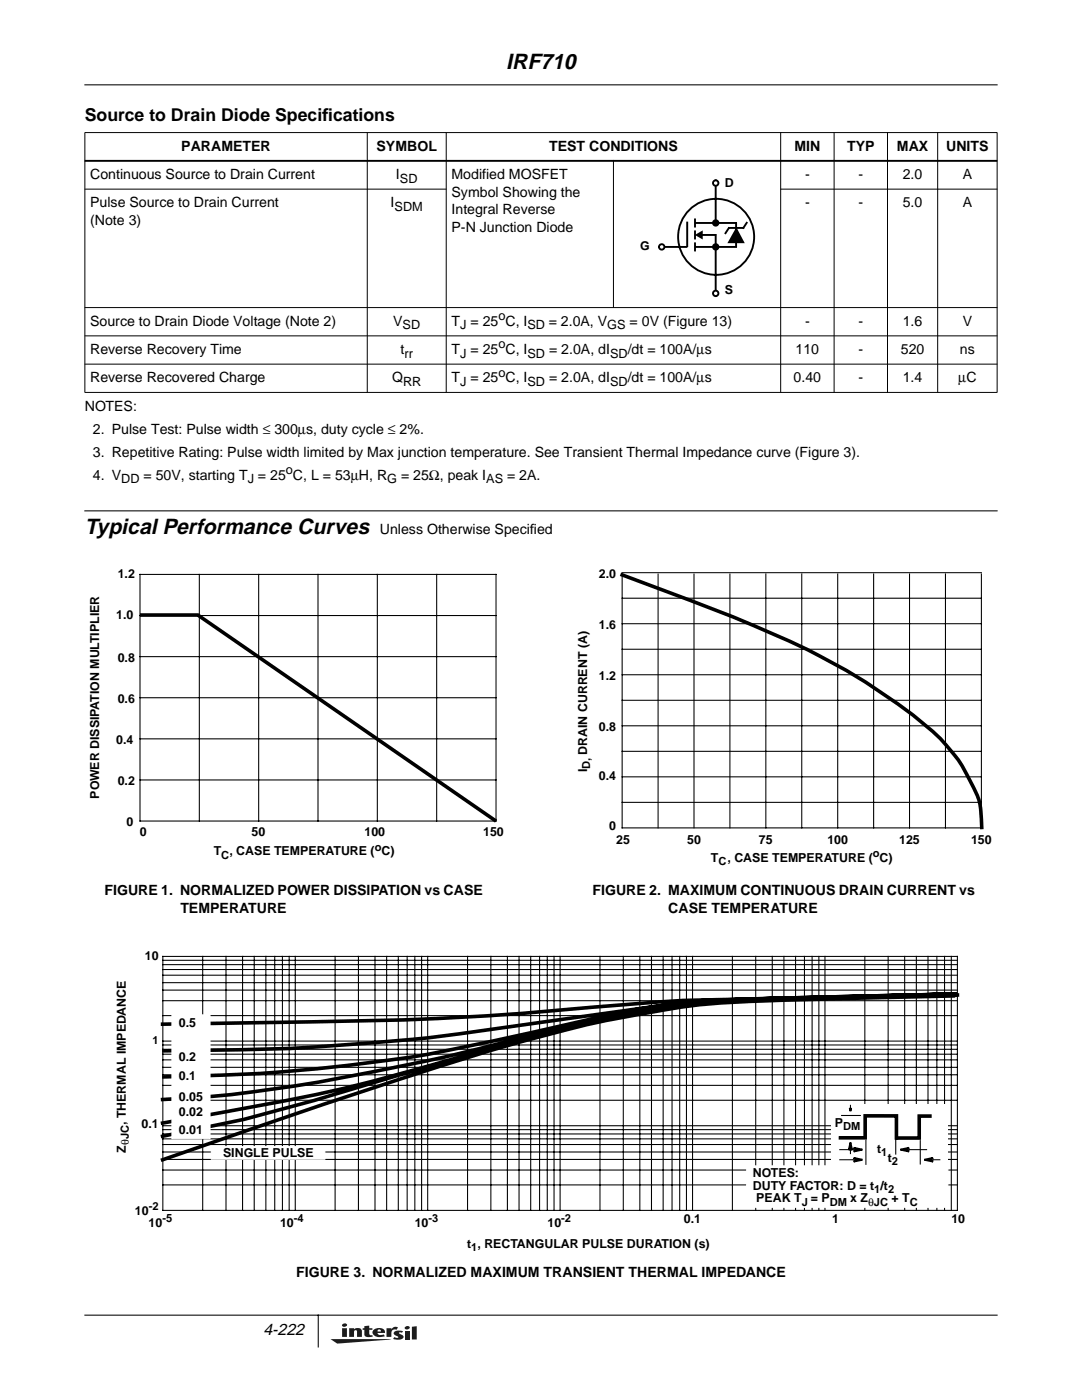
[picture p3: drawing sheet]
<svg xmlns="http://www.w3.org/2000/svg" width="216mm" height="279mm" viewBox="0 0 216 279" stroke-linecap="round" stroke-linejoin="round" font-family="sans-serif">
<path d="M16.9 16.9h182.1M16.9 262.5h182.1M63.5 262.5v6.3" fill="none" stroke="#000" stroke-width=".21"/>
<path d="M65.9 264.1h17.3v4.1h-17.3z" fill-rule="evenodd" fill="#fff"/>
<g fill="#231f20">
<path d="M80.8 264.8a.55 .55 0 0 1 1 .2 .55 .55 0 0 1-.5 .3 .55 .55 0 0 1-.6-.3z"/>
<path d="M65.9 267.2l12.2 .1-10.8 .8z"/>
<path d="M77.1 265.1h1v.2a.93 .93 0 0 1 1.3-.4l-.3 .5a.67 .67 0 0 0-.7 0 .67 .67 0 0 0-.3 .7v.7h-1z"/>
<path d="M69.7 265.1h.9v.2a.96 .96 0 0 1 1.6 .4v1.1h-1v-1.1l-.2-.2-.3 .1-.1 1.2h-.9z"/>
<path d="M72.7 264.7l1-.1v.5h.6v.3h-.6v.9l.3 .2 .3-.1 .1 .3-.6 .1a.87 .87 0 0 1-1.1-.5v-.9h-.3v-.3h.3z"/>
<path d="M80.8 265.6h.9v1.7h-.9z"/>
<path d="M82.2 264.8l1-.1v2.6h-1z"/>
<path d="M78.7 265.8l.6-.2 1.1 .1-.2 .3-.5-.1v.2a.74 .74 0 0 1 .8 .9 1.93 1.93 0 0 1-2.1 .2l.3-.3a.57 .57 0 0 0 .8 0l-.8-.5a.38 .38 0 0 1 0-.6z"/>
<path d="M68.3 265.1v1.7h.9v-1.7zM68.3 264.3l-.1 .2a.5 .5 0 0 0 .6 .3 .5 .5 0 0 0 .4-.5 .64 .64 0 0 0-.9 0z"/>
<path d="M74.5 265.4a.86 .86 0 0 0-.1 .9 .86 .86 0 0 0 .8 .5l1.6-.1-.3-.4-.3 .1a.61 .61 0 0 1-.9-.4h1.5a.93 .93 0 0 0-1.1-1l-.5 .1zM75.5 265.4h.4l.1 .3h-.7z"/>
</g>
<path d="M16.9 101.6h182.1v2.1h-182.1z" fill-rule="evenodd" fill="#fff"/>
<path d="M16.9 102h182.1z" fill="#fff" stroke="#000" stroke-width=".21"/>
<g fill="#000" stroke="#000" stroke-width=".2">
<path d="M16.9 37.7h72.2zM16.9 26.5h182.1zM155.7 37.7h43.3zM16.9 26.5v51.8zM73.3 26.4v52zM89 26.4v52zM122.4 31.9v29.5zM155.8 26.4v52zM166.4 26.4v52zM177.1 26.4v52zM187.1 26.4v52zM199 26.5v51.8z"/>
<path d="M16.9 61.4h182.1zM16.9 67h182.1zM16.9 72.7h182.1zM16.9 78.3h182.1z"/>
</g>
<path d="M16.9 32.1h182.1z" fill="#000" stroke="#000" stroke-width=".38"/>
<path d="M137.9 41.5a7.6 7.6 0 0 1 5-1.8v7.6v-7.6a7.6 7.6 0 0 1 7.3 9.7 7.6 7.6 0 0 1-11.4 4.2 7.6 7.6 0 0 1-.9-12.1z" fill="#fff"/>
<g fill="none" stroke="#000" stroke-width=".38">
<path d="M142.8 36v8.5M131.5 49.3h5.5M138.7 43.8v1.4M138.8 49.3h8.1M138.9 44.5h8M139 46.9l1-.6v1.2zM140.2 46.9h2.5M142.8 46.9v12.2M145.4 45.5l-.6 1M146.9 44.6v4.5"/>
<circle cx="142.8" cy="44.5" r=".54"/>
<circle cx="142.8" cy="49.3" r=".54"/>
<circle cx="142.9" cy="47.3" r="7.6"/>
</g>
<path d="M139 46.9l1-.6v1.2z" fill="#000"/>
<path d="M137.1 44.4v4.7zM138.7 46.2v1.4zM138.7 48.6v1.4zM146.9 45.7l1.4 2.6h-2.8zM145.5 45.5h2.8zM149 44.5l-.7 1z" fill="#000" stroke="#000" stroke-width=".38"/>
<path d="M142.3 44.2l.5-.3v.6v-.6a.55 .55 0 0 1 .5 .7 .55 .55 0 0 1-.7 .4 .55 .55 0 0 1-.3-.8zM142.3 49l.5-.3v.6v-.6a.55 .55 0 0 1 .5 .7 .55 .55 0 0 1-.7 .4 .55 .55 0 0 1-.3-.8z" fill="#000"/>
<path d="M142.5 36h.3v.5v-.5a.55 .55 0 0 1 .5 .7 .55 .55 0 0 1-.8 .2 .55 .55 0 0 1 0-.9z" fill="#fff"/>
<circle cx="142.8" cy="36.5" r=".54" fill="none" stroke="#000" stroke-width=".38"/>
<path d="M142.5 58.1l.3-.1v.6v-.6a.55 .55 0 0 1 .5 .7 .55 .55 0 0 1-.8 .3 .55 .55 0 0 1 0-.9z" fill="#fff"/>
<circle cx="142.8" cy="58.5" r=".54" fill="none" stroke="#000" stroke-width=".38"/>
<path d="M131.6 49l.4-.3v.6v-.6a.55 .55 0 0 1 .6 .7 .55 .55 0 0 1-.7 .4 .55 .55 0 0 1-.3-.8z" fill="#fff"/>
<g fill="none" stroke="#000" stroke-width=".38">
<path d="M170.1 231l1.7 .4-1.7 .3 .6-.3zM184.5 231.4l1.3-.3-.5 .3 .5 .3z"/>
<circle cx="132" cy="49.3" r=".54"/>
</g>
<g fill="none" stroke="#000" stroke-width=".21">
<path d="M27.9 114.6h71.1v49.3h-71.1zM39.8 114.6v49.3M51.6 114.6v49.3M63.5 114.6v49.3M75.3 114.6v49.3M87.1 114.6v49.3M124.1 114.3h71.7M124.1 114.6v50.6h71.7v-50.6M124.1 119.4h71.7M131.3 114.6v50.6M138.5 114.6v50.6M145.6 114.6v50.6"/>
<path d="M152.8 114.6v50.6M160 114.6v50.6M167.2 114.6v50.6M174.3 114.6v50.6M181.5 114.6v50.6M188.7 114.6v50.6M27.9 122.8h71.1M27.9 131h71.1M27.9 139.2h71.1M124.1 124.5h71.7M124.1 134.7h71.7M124.1 139.8h71.7"/>
<path d="M124.1 129.6h71.7M27.9 147.5h71.1M27.9 155.7h71.1M124.1 144.9h71.7M124.1 155h71.7M124.1 149.9h71.7M124.1 160.1h71.7M32.5 190.9h158.5v50.7h-158.5zM32.5 199.7h158.5M32.5 197.6h158.5M32.5 196.1h158.5M32.5 194.6h158.5"/>
<path d="M32.5 193.5h158.5M32.5 192.5h158.5M32.5 191.7h158.5M40.4 190.9v50.7M45.1 190.9v50.7M48.4 190.9v50.7M50.7 190.9v50.7M53.1 190.9v50.7M54.8 190.9v50.7M56.4 190.9v50.7M57.7 190.9v50.7M58.9 190.9v50.7"/>
<path d="M66.9 190.9v50.7M71.5 190.9v50.7M74.8 190.9v50.7M77.1 190.9v50.7M79.5 190.9v50.7M81.2 190.9v50.7M82.8 190.9v50.7M84.1 190.9v50.7M85.3 190.9v50.7M93.3 190.9v50.7M97.9 190.9v50.7M101.2 190.9v50.7"/>
<path d="M103.6 190.9v50.7M105.9 190.9v50.7M107.7 190.9v50.7M109.2 190.9v50.7M110.5 190.9v50.7M111.8 190.9v50.7M119.7 190.9v50.7M124.4 190.9v50.7M127.7 190.9v50.7M130 190.9v50.7M132.3 190.9v50.7M134.1 190.9v50.7"/>
<path d="M135.6 190.9v50.7M137 190.9v50.7M138.2 190.9v50.7M146.1 190.9v50.7M150.8 190.9v50.7M154.1 190.9v50.7M156.4 190.9v50.7M158.7 190.9v50.7M160.5 190.9v50.7M162 190.9v50.7M163.4 190.9v50.7M164.6 190.9v50.7"/>
<path d="M172.6 190.9v50.7M177.2 190.9v50.7M180.5 190.9v50.7M182.8 190.9v50.7M185.2 190.9v50.7M186.9 190.9v50.7M188.5 190.9v50.7M189.8 190.9v50.7M32.5 202.7h158.5M32.5 219.6h158.5M32.5 216.6h158.5M32.5 214.5h158.5"/>
<path d="M32.5 213h158.5M32.5 211.5h158.5M32.5 210.4h158.5M32.5 209.4h158.5M32.5 208.5h158.5M32.5 207.8h158.5M32.5 236.5h158.5M32.5 233.5h158.5M32.5 231.4h158.5M32.5 229.9h158.5M32.5 228.4h158.5M32.5 227.3h158.5"/>
<path d="M32.5 226.3h158.5M32.5 225.4h158.5M32.5 224.7h158.5M168.7 231.4h2M182 223.9h5.1M185.3 231.4h1.2"/>
</g>
<path d="M124.1 114.7a459 459 0 0 1 28.8 11.2 119.7 119.7 0 0 1 34.5 21.3l.9 .9a28.7 28.7 0 0 1 5.9 8.9 12.1 12.1 0 0 1 1.6 6.7l.1 1.4M28.3 122.7h11.2l59.2 41M190.2 198.8l-37.1 .9a134.9 134.9 0 0 0-27.1 3 282.5 282.5 0 0 0-30.2 7.6l-12.3 3.8-18.8 6.3-32.3 11.1M190.2 198.4l-50.2 1.3-21.6 3.9-39.4 11.1-16.3 4.9-13.9 3.8-16.4 3.4M190.5 198.4l-38.4 1.1a175.5 175.5 0 0 0-40.9 6l-4.1 1.1a959.1 959.1 0 0 1-41.2 11.2l-10.5 2.2-23 4.1M190.5 198.4l-38.3 .9a160.3 160.3 0 0 0-38 5.2l-1.8 .5a512.1 512.1 0 0 1-57.6 12.3l-10.5 1.3-11.9 .8M190.5 198.4a1551.1 1551.1 0 0 0-51 1.4 162.2 162.2 0 0 0-25.7 4.5l-12.7 2.9a295.5 295.5 0 0 1-46.1 6.8l-6.5 .4-15.8 .5M190.8 198.6l-49.2 .9a429.9 429.9 0 0 0-32 2.3l-15 1.1a717.8 717.8 0 0 1-41.2 1.2l-21 .3M191 198.6l-35.8 .6a196.7 196.7 0 0 0-32.8 2.8l-12.7 1.8a563.6 563.6 0 0 1-28.5 3.7l-8.7 .7a341.1 341.1 0 0 1-32.5 1.4l-7.3 .1" fill="none" stroke="#000" stroke-width=".72"/>
<path d="M149 232.7h40.1v8.2h-40.1z" fill-rule="evenodd" fill="#fff" stroke="#fff" stroke-width=".21"/>
<path d="M170.1 231l1.7 .4-1.7 .3 .6-.3zM184.5 231.4l1.3-.3-.5 .3 .5 .3z" fill="#000"/>
<path d="M165.8 220.4h23.3v12.3h-23.3z" fill-rule="evenodd" fill="#fff"/>
<path d="M167.7 227.1h4.9v-4.4h6.3v4.4M185.5 222.7h-2.1v4.4h-4.4" fill="none" stroke="#000" stroke-width=".72"/>
<path d="M167.6 229.4h3.4M167.6 231.5h3.4M167.9 222.6h3.8M169.7 220.6v.8M169.7 229v1.2M172.8 227.6v4.8M178.7 227.4v2.9M180.8 229.4h4.1M183.6 227.6v4.7M185.5 231.5h2" fill="none" stroke="#000" stroke-width=".21"/>
<path d="M169.6 221.1l.1 .3 .1-.3-.1 .7zM169.7 228l.3 1.5-.3-.5-.3 .5zM170.3 229.1l1.8 .3-1.8 .4 .7-.4zM170.3 231.1l1.8 .4-1.8 .3 .7-.3zM179.7 229.4l1.7-.3-.6 .3 .6 .4zM184.4 231.5l1.8-.4-.7 .4 .7 .3z" fill="none" stroke="#000" stroke-width=".38"/>
<path d="M169.6 221.1l.1 .3 .1-.3-.1 .7zM169.7 228l.3 1.5-.3-.5-.3 .5zM170.3 229.1l1.8 .3-1.8 .4 .7-.4zM170.3 231.1l1.8 .4-1.8 .3 .7-.3zM179.7 229.4l1.7-.3-.6 .3 .6 .4zM184.4 231.5l1.8-.4-.7 .4 .7 .3z" fill="#000"/>
<g fill="#fff" stroke="#fff" stroke-width=".21">
<path d="M42.2 228.8h22.6v2.5h-22.6z" fill-rule="evenodd"/>
<path d="M34.3 202.5h7.6v24.8h-7.6z" fill-rule="evenodd"/>
</g>
<g font-size="4.3">
<text x="101" y="13.8">IRF710</text>
<text x="16.9" y="106.5">Typical Performance Curves</text>
</g>
<g font-size="3.5">
<text x="16.9" y="24.2">Source to Drain Diode Specif</text>
<text x="64.3" y="24.2">ications</text>
</g>
<text font-size="3.2" x="52.6" y="266.5">4-222</text>
<g font-size="2.8">
<text x="18" y="35.7">Continuous Source to Drain Current</text>
<text x="36.2" y="30.1">PARAMETER</text>
<text x="75.1" y="30.1">SYMBOL</text>
<text x="79" y="35.7">I</text>
<text x="90.1" y="35.7">Modified MOSFET</text>
<text x="109.6" y="30.1">TEST CONDITIONS</text>
<text x="158.5" y="30.1">MIN</text>
<text x="160.6" y="35.7">-</text>
<text x="169" y="30.1">TYP</text>
<text x="171.3" y="35.7">-</text>
<text x="179" y="30.1">MAX</text>
<text x="180.1" y="35.7">2.0</text>
<text x="188.8" y="30.1">UNITS</text>
<text x="192.1" y="35.7">A</text>
<text x="18" y="41.4">Pulse Source to Drain Current</text>
<text x="77.9" y="41.4">I</text>
<text x="90.1" y="39.3">Symbol Showing the</text>
<text x="160.6" y="41.4">-</text>
<text x="171.3" y="41.4">-</text>
<text x="180.1" y="41.4">5.0</text>
<text x="192.1" y="41.4">A</text>
<text x="18" y="44.9">(Note 3)</text>
<text x="90.1" y="42.8">Integral Reverse</text>
<text x="90.1" y="46.3">P-N Junction Diode</text>
<text x="18" y="65">Source to Drain Diode Voltage (Note 2)</text>
<text x="78.5" y="65">V</text>
<text x="90.1" y="65">T</text>
<text x="93.9" y="65">= 25 C, I</text>
<text x="109.5" y="65">= 2.0A, V</text>
<text x="125.6" y="65">= 0V (Figure 13)</text>
<text x="160.6" y="65">-</text>
<text x="171.3" y="65">-</text>
<text x="180.1" y="65">1.6</text>
<text x="192.1" y="65">V</text>
<text x="18" y="70.7">Reverse Recovery Time</text>
<text x="79.9" y="70.7">t</text>
<text x="90.1" y="70.7">T</text>
<text x="93.9" y="70.7">= 25 C, I</text>
<text x="109.6" y="70.7">= 2.0A, dI</text>
<text x="125.3" y="70.7">/dt = 100A/µs</text>
<text x="158.8" y="70.7">110</text>
<text x="171.3" y="70.7">-</text>
<text x="179.7" y="70.7">520</text>
<text x="191.5" y="70.7">ns</text>
<text x="18" y="76.3">Reverse Recovered Charge</text>
<text x="78.2" y="76.3">Q</text>
<text x="90.1" y="76.3">T</text>
<text x="93.9" y="76.3">= 25 C, I</text>
<text x="109.6" y="76.3">= 2.0A, dI</text>
<text x="125.3" y="76.3">/dt = 100A/µs</text>
<text x="158.4" y="76.3">0.40</text>
<text x="171.3" y="76.3">-</text>
<text x="180.1" y="76.3">1.4</text>
<text x="191.2" y="76.3">µC</text>
<text x="16.9" y="82">NOTES:</text>
<text x="18.5" y="86.5">2. Pulse Test: Pulse width ≤ 300µs, duty cycle ≤ 2%.</text>
<text x="18.5" y="91.1">3. Repetitive Rating: Pulse width limited by Max junction temperature. See Transient Thermal Impedance curve (Figure 3).</text>
<text x="18.5" y="95.7">4. V</text>
<text x="28.6" y="95.7">= 50V, starting T</text>
<text x="51.5" y="95.7">= 25 C, L = 53µH, R</text>
<text x="80" y="95.7">= 25Ω, peak I</text>
<text x="101.2" y="95.7">= 2A.</text>
<text x="75.8" y="106.5">Unless Otherwise Specif</text>
<text x="105.8" y="106.5">ied</text>
<text x="20.8" y="178.6">FIGURE 1. NORMALIZED POWER DISSIPATION vs CASE</text>
<text x="118.2" y="178.6">FIGURE 2. MAXIMUM CONTINUOUS DRAIN CURRENT vs</text>
<text x="36" y="182.1">TEMPERATURE</text>
<text x="133.3" y="182.1">CASE TEMPERATURE</text>
<text x="59.1" y="254.8">FIGURE 3. NORMALIZED MAXIMUM TRANSIENT THERMAL IMPEDANCE</text>
</g>
<g font-size="2.5">
<text x="79.8" y="36.5">SD</text>
<text x="144.7" y="37.4">D</text>
<text x="78.7" y="42.1">SDM</text>
<text x="127.7" y="49.9">G</text>
<text x="144.7" y="58.7">S</text>
<text x="80.3" y="65.7">SD</text>
<text x="91.8" y="65.7">J</text>
<text x="99.5" y="63.9">o</text>
<text x="105.3" y="65.7">SD</text>
<text x="121.2" y="65.7">GS</text>
<text x="80.7" y="71.4">rr</text>
<text x="91.8" y="71.4">J</text>
<text x="99.5" y="69.5">o</text>
<text x="105.3" y="71.4">SD</text>
<text x="121.7" y="71.4">SD</text>
<text x="80.4" y="77">RR</text>
<text x="91.8" y="77">J</text>
<text x="99.5" y="75.2">o</text>
<text x="105.3" y="77">SD</text>
<text x="121.7" y="77">SD</text>
<text x="57.1" y="94.6">o</text>
<text x="24.2" y="96.4">DD</text>
<text x="49.4" y="96.4">J</text>
<text x="77.3" y="96.4">G</text>
<text x="97" y="96.4">AS</text>
<text x="23.5" y="115.4">1.2</text>
<text x="119.5" y="115.4">2.0</text>
<text x="23.2" y="123.5">1.0</text>
<text x="119.5" y="125.6">1.6</text>
<text x="23.5" y="132.1">0.8</text>
<text x="119.5" y="135.6">1.2</text>
<text x="23.5" y="140.3">0.6</text>
<text x="23.2" y="148.4">0.4</text>
<text x="119.5" y="145.8">0.8</text>
<text x="117.2" y="154.1" transform="rotate(-90 117.2 154.1)">I</text>
<text x="119.5" y="155.7">0.4</text>
<text x="19.8" y="159.4" transform="rotate(-90 19.8 159.4)">POWER DISSIPATION MULTIPLIER</text>
<text x="23.5" y="156.6">0.2</text>
<text x="25.3" y="164.8">0</text>
<text x="27.9" y="166.8">0</text>
<text x="50.2" y="166.8">50</text>
<text x="72.7" y="166.8">100</text>
<text x="96.4" y="166.8">150</text>
<text x="121.6" y="165.7">0</text>
<text x="42.7" y="170.7">T</text>
<text x="123" y="168.4">25</text>
<text x="137.1" y="168.4">50</text>
<text x="141.8" y="172">T</text>
<text x="151.4" y="168.4">75</text>
<text x="165.1" y="168.4">100</text>
<text x="179.4" y="168.4">125</text>
<text x="193.8" y="168.4">150</text>
<text x="28.9" y="191.5">10</text>
<text x="35.7" y="204.9">0.5</text>
<text x="35.7" y="215.5">0.1</text>
<text x="35.7" y="211.7">0.2</text>
<text x="35.7" y="219.7">0.05</text>
<text x="25.1" y="224.6" transform="rotate(-90 25.1 224.6)">, THERMAL IMPEDANCE</text>
<text x="28.2" y="225.1">0.1</text>
<text x="35.7" y="222.8">0.02</text>
<text x="35.7" y="226.4">0.01</text>
<text x="166.6" y="224.9">P</text>
<text x="25.1" y="230.1" transform="rotate(-90 25.1 230.1)">Z</text>
<text x="44.5" y="231">SINGLE PULSE</text>
<text x="175" y="230">t</text>
<text x="175.1" y="231.7">t</text>
<text x="150.2" y="237.4">DUTY FACTOR: D = t</text>
<text x="150.2" y="235">NOTES:</text>
<text x="150.9" y="240">PEAK T</text>
<text x="161.8" y="240">= P</text>
<text x="177.9" y="240">+ T</text>
<text x="26.9" y="242.5">10</text>
<text x="29.6" y="245">10</text>
<text x="55.9" y="245">10</text>
<text x="82.8" y="245">10</text>
<text x="109.2" y="245">10</text>
<text x="136.5" y="244.1">0.1</text>
<text x="166" y="244.1">1</text>
<text x="189.8" y="244.1">10</text>
<text x="93.2" y="249">t</text>
</g>
<g font-size="2.2">
<text x="117.8" y="153.4" transform="rotate(-90 117.8 153.4)">D, DRAIN CURRENT (A)</text>
<text x="44.2" y="171.3">C, CASE TEMPERATURE ( C)</text>
<text x="74.8" y="169.7">o</text>
<text x="143.4" y="172.6">C, CASE TEMPERATURE ( C)</text>
<text x="174.2" y="171">o</text>
<text x="30.4" y="208.4">1</text>
<text x="168.2" y="225.5">DM</text>
<text x="25.7" y="228.6" transform="rotate(-90 25.7 228.6)">θJC</text>
<text x="175.8" y="230.6">1</text>
<text x="175.9" y="232.4">2t2</text>
<text x="174.5" y="238">1/t2</text>
<text x="29.7" y="241.5">-2</text>
<text x="32.4" y="244">-5</text>
<text x="58.6" y="244">-4</text>
<text x="85.5" y="244">-3</text>
<text x="112" y="244">-2</text>
<text x="160" y="240.6">J</text>
<text x="165.6" y="240.6">DM x Z</text>
<text x="173.2" y="240.6">θJC</text>
<text x="181.6" y="240.6">C</text>
<text x="94" y="249.7">1, RECTANGULAR PULSE DURATION (s)</text>
</g>
</svg>
